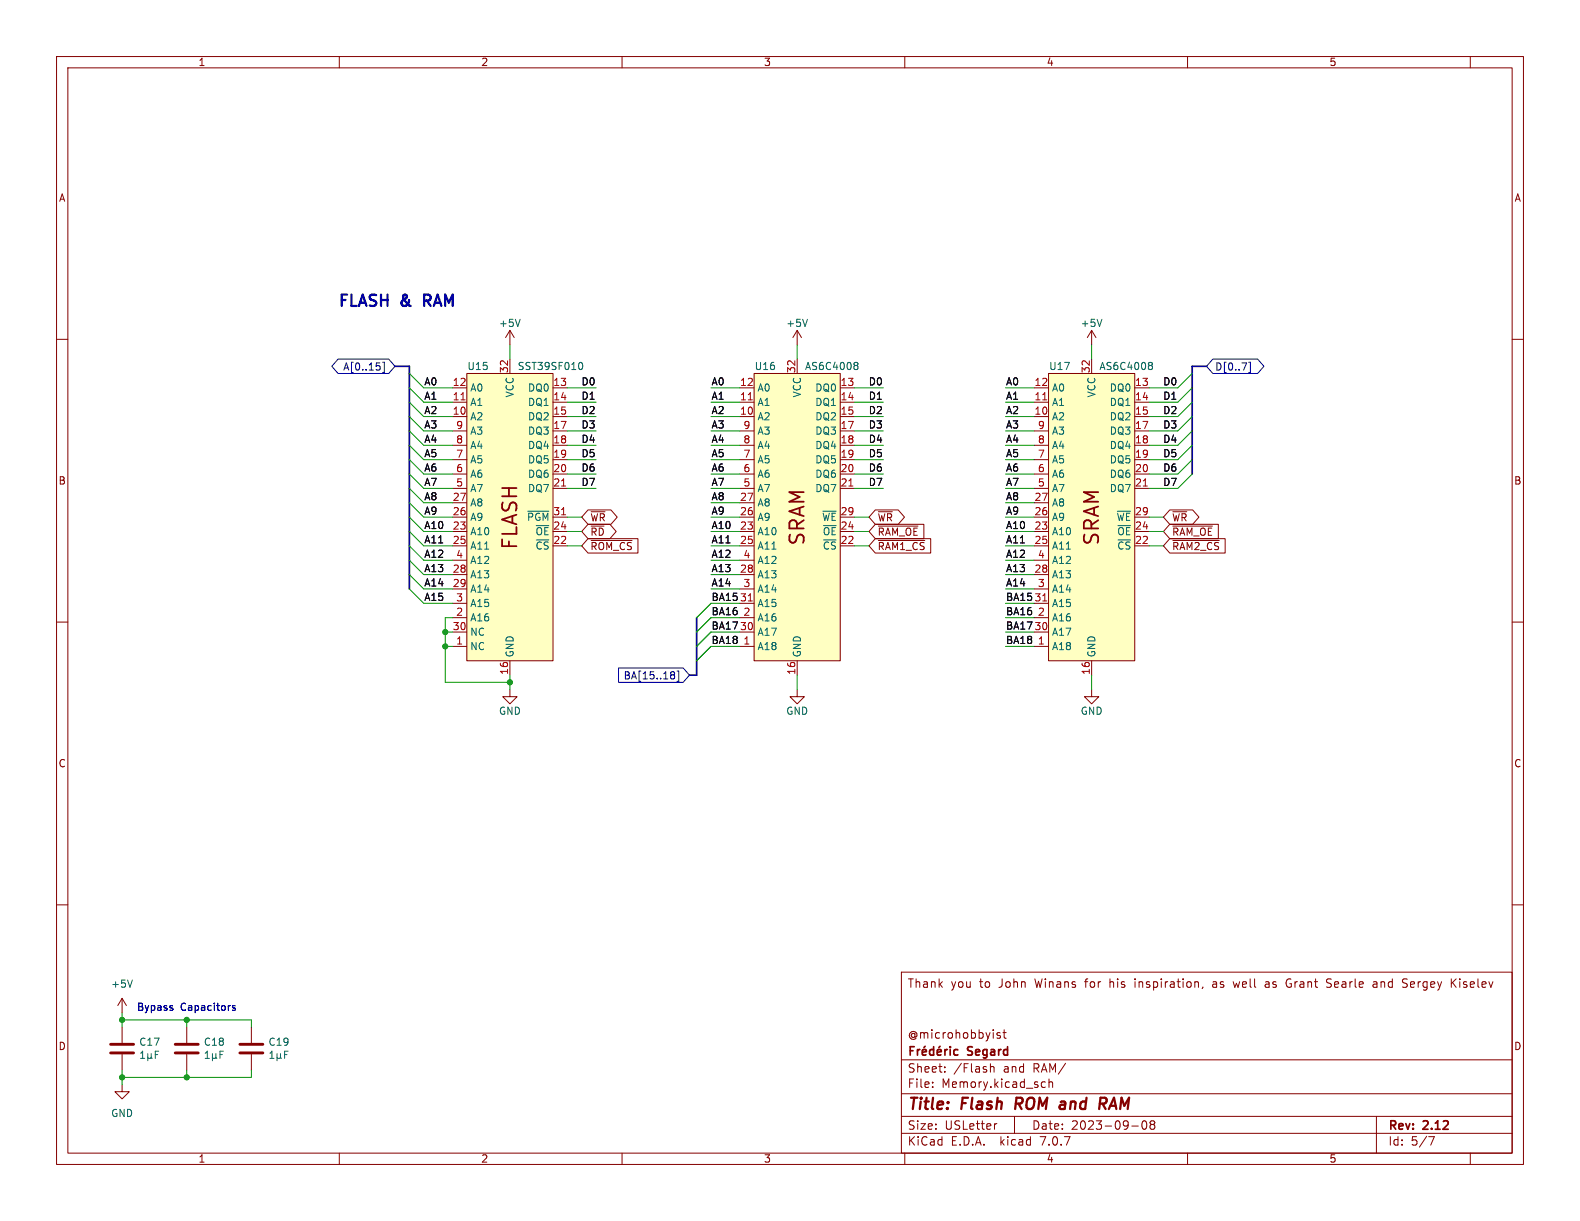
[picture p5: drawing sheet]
<svg xmlns="http://www.w3.org/2000/svg" width="279mm" height="216mm" viewBox="0 0 279 216" stroke-linecap="round" stroke-linejoin="round" font-family="sans-serif">
<g fill="none" stroke="#840000" stroke-width=".18">
<path d="M10 10h259.4v195.9h-259.4zM12 12h255.4v191.9h-255.4zM60 10v2M110 10v2M160 10v2M210 10v2M260 10v2M10 60h2M90.2 58.4v2.6M90.2 58.4l-.8 1.3M90.2 58.4l.7 1.3M141 58.4l-.8 1.3"/>
<path d="M141 58.4v2.6M141 58.4l.7 1.3M193 58.4l-.7 1.3M193 58.4v2.6M193 58.4l.8 1.3M267.4 60h2M80 73.7h2.5M80 71.1h2.5M80 68.6h2.5M80 76.2h2.5M80 78.7h2.5M82.5 66h15.3v50.8h-15.3z"/>
<path d="M90.2 63.5v2.5M97.8 73.7h2.5M97.8 71.1h2.5M97.8 68.6h2.5M97.8 76.2h2.5M97.8 78.7h2.5M130.8 73.7h2.5M130.8 71.1h2.5M130.8 68.6h2.5M130.8 76.2h2.5M130.8 78.7h2.5M133.3 66h15.3v50.8h-15.3z"/>
<path d="M141 63.5v2.5M148.6 73.7h2.5M148.6 71.1h2.5M148.6 68.6h2.5M148.6 76.2h2.5M148.6 78.7h2.5M182.9 73.7h2.5M182.9 71.1h2.5M182.9 68.6h2.5M182.9 76.2h2.5M182.9 78.7h2.5M185.4 66h15.3v50.8h-15.3z"/>
<path d="M193 63.5v2.5M200.7 73.7h2.5M200.7 71.1h2.5M200.7 68.6h2.5M200.7 76.2h2.5M200.7 78.7h2.5M80 81.3h2.5M80 83.8h2.5M80 86.4h2.5M80 96.5h2.5M80 94h2.5M80 91.4h2.5"/>
<path d="M80 88.9h2.5M80 99.1h2.5M97.8 81.3h2.5M97.8 83.8h2.5M97.8 86.4h2.5M97.8 96.5h2.5M97.8 94h2.5M97.8 91.4h2.5M104 90.2h4l1.1 1.2-1.1 1.3h-4l-1.1-1.3zM104 92.7h3.9l1.1 1.3-1.1 1.3h-3.9l-1.1-1.3zM104 95.2h8.8v2.6h-8.8l-1.1-1.3zM104.5 90.5h2.5"/>
<path d="M104.5 95.6h7.3M130.8 81.3h2.5M130.8 83.8h2.5M130.8 86.4h2.5M130.8 96.5h2.5M130.8 94h2.5M130.8 91.4h2.5M130.8 88.9h2.5M130.8 99.1h2.5M148.6 81.3h2.5M148.6 83.8h2.5M148.6 86.4h2.5"/>
<path d="M148.6 96.5h2.5M148.6 94h2.5M148.6 91.4h2.5M154.8 90.2h4l1.1 1.2-1.1 1.3h-4l-1.1-1.3zM154.8 92.7h8.6v2.6h-8.6l-1.1-1.3zM154.8 95.2h9.8v2.6h-9.8l-1.1-1.3zM155.3 90.5h2.5M155.3 93h7M155.3 95.6h8.2M182.9 81.3h2.5M182.9 83.8h2.5M182.9 86.4h2.5"/>
<path d="M182.9 96.5h2.5M182.9 94h2.5M182.9 91.4h2.5M182.9 88.9h2.5M182.9 99.1h2.5M200.7 81.3h2.5M200.7 83.8h2.5M200.7 86.4h2.5M200.7 96.5h2.5M200.7 94h2.5M200.7 91.4h2.5M206.9 90.2h4l1.1 1.2-1.1 1.3h-4l-1.2-1.3z"/>
<path d="M206.9 92.7h8.5v2.6h-8.5l-1.2-1.3zM206.9 95.2h9.8v2.6h-9.8l-1.2-1.3zM207.4 90.5h2.5M207.4 93h7M207.4 95.6h8.2M10 110h2M80 114.3h2.5M80 109.2h2.5M80 101.6h2.5M80 104.1h2.5M80 111.8h2.5M80 106.7h2.5"/>
<path d="M90.2 116.8v2.6M130.8 114.3h2.5M130.8 109.2h2.5M130.8 101.6h2.5M130.8 104.1h2.5M130.8 111.8h2.5M130.8 106.7h2.5M141 116.8v2.6M182.9 114.3h2.5M182.9 109.2h2.5M182.9 101.6h2.5M182.9 104.1h2.5"/>
<path d="M182.9 111.8h2.5M182.9 106.7h2.5M193 116.8v2.6M267.4 110h2M90.2 121.9v1.3h1.2l-1.2 1.3-1.3-1.3h1.3M141 121.9v1.3h1.2l-1.2 1.3-1.3-1.3h1.3M193 121.9v1.3h1.3l-1.3 1.3-1.2-1.3h1.2M10 160h2M267.4 160h2M21.6 176.5l-.8 1.3M21.6 176.5v2.6M21.6 176.5l.8 1.3"/>
<path d="M159.4 171.9h108v32h-108zM200.7 173.1v.1M200.7 173.6v1M212.7 174.5l-.1 .3M214.9 173.6l-.4 .1M215 174h-.4a.29 .29 0 0 0-.2 .3 .29 .29 0 0 0 .2 .3h.4M218.1 173.6l.3 1 .2-.7M223.8 173.7h.6M224.3 174h-.4a.29 .29 0 0 0-.2 .3 .29 .29 0 0 0 .2 .3h.4M227.7 174.5h.6M228.1 173.9h.3M228.1 173.1l-.4 .1"/>
<path d="M234.6 173.7l.7 .2 .1 .4-.3 .3-.5-.1M235.4 173.2l-.5-.1-.3 .1M242.9 173.7h.5l.1 .9M243.5 173.9l-.5 .1a.29 .29 0 0 0-.2 .3 .29 .29 0 0 0 .2 .3l.5-.1M248.3 173.8l.4 .1 .2 .4-.3 .3h-.4M248.3 173.1l.6 .1M256.9 173.7l.6 .9M257.5 173.1l-.9 .8M21.6 191.8v1.2h1.3l-1.3 1.3-1.3-1.3h1.3M21.6 181.6v2.8M21.6 186.4v2.8M33 181.6v2.8"/>
<path d="M33 186.4v2.8M44.4 181.6v2.8M44.4 186.4v2.8M159.4 197.4h108M159.4 193.4h108M159.4 187.4h108M164.9 192.1v.2M164.9 191.4v.1M167.1 189.4v.2M167.1 188.7v.1M175.1 188.1v1.5M175.1 188.7l.3-.1 .3 .1 .1 .9"/>
<path d="M176.3 198.7l-.3 .1M176.9 182.7l-.4-.1-.2 .2 .1 .2 .5 .2v.3h-.6M177.4 182.6h.5M177.6 182.1v1.3l.3 .2M179.4 197.4v3M184.4 191.3l.5 .1M184.9 192.2l-.5 .1M185.5 191.4l.2-.1 .4 .1v.9M185.5 190.8v1.5M200.1 199.1h1.2M202.1 198.3l.2-.1a.81 .81 0 0 1 .6 .6 .81 .81 0 0 1-.3 .8l-.2 .1a.81 .81 0 0 1-.3-1.4zM203.6 198.8l-.2-.3 .2-.3 .5 .1 .1 .2-.3 .3"/>
<path d="M203.6 198.8l-.2 .3v.3l.2 .3 .5-.1 .1-.2-.1-.4-.2-.2M203.6 198.8h.3M243.4 197.4v6.5M60 203.9v2M110 203.9v2M159.4 200.4h108M160 203.9v2M210 203.9v2M252.6 201h1l-.6 1.5M260 203.9v2"/>
</g>
<path d="M179.8 194.1l-.3 2M187.8 194.8l.5 .1M188.3 196l-.2 .1M188.4 195.2l-.7 .1M194.6 194.1l1 .1a.58 .58 0 0 1-.4 1M195 195.2l.5 .9" fill="none" stroke="#840000" stroke-width=".4"/>
<g fill="none" stroke="#840000" stroke-width=".3">
<path d="M161 185.8h.5M161.7 185.1h-.7v1.5M162.2 185.6v1M162.7 185.6h-.3l-.2 .3M163.1 186.1l.7-.2-.1-.3h-.4l-.2 .2 .1 .7h.5M163.6 185l-.2 .2M165.1 185.6h-.4l-.3 .3v.4l.1 .2h.6M165.1 185.1v1.5M165.7 186.1l.8-.2-.1-.3h-.4l-.3 .2 .1 .7h.6M166.2 185l-.2 .2M167.1 185.6v1M167.5 185.6h-.3l-.1 .3"/>
<path d="M168 185.1v.1M168 185.6v1M169.4 185.6h-.4l-.3 .3v.4l.1 .2h.6"/>
</g>
<g fill="none" stroke="#006464" stroke-width=".18">
<path d="M92 56.5l-.4 1.2M142.8 56.5l-.4 1.2M194.9 56.5l-.5 1.2M102.6 64.1a.68 .68 0 0 1 .5 .6 .68 .68 0 0 1-.5 .6M151.2 64.1h.3l.2 .2-.2 .3M151.2 64.6h.3M151.5 64.6l.2 .3v.2l-.1 .2h-.4M203.3 64.1h.3l.2 .2-.2 .3M203.3 64.6h.3M203.6 64.6l.2 .3v.2l-.1 .2h-.4M93.3 90.4h3.8M145.5 90.4h2.4"/>
<path d="M197.6 90.4h2.3M23.4 173.3l-.4 1.3M24.9 187.1h.7M24.9 186.2l.3-.3v1.2M26.1 187l.2 .1h.3l.1-.1M26.1 186.3v1.3M26.7 187l.2 .1M26.7 186.3v.7M27.5 186.5h.4M28.1 185.9h-.6v1.2M36.3 187.1h.7M36.3 186.2l.4-.3v1.2"/>
<path d="M37.6 187l.1 .1h.3l.2-.1M37.6 186.3v1.3M38.2 187l.2 .1M38.2 186.3v.7M38.9 186.5h.4M39.5 185.9h-.6v1.2M47.7 187.1h.7M47.7 186.2l.4-.3v1.2M49 187l.2 .1h.2l.2-.1M49 186.3v1.3M49.6 187l.2 .1M49.6 186.3v.7"/>
<path d="M50.3 186.5h.4M50.9 185.9h-.6v1.2"/>
</g>
<path d="M19.6 186.2h4M19.6 184.7h4M31 186.2h4.1M31 184.7h4.1M42.4 186.2h4.1M42.4 184.7h4.1" fill="none" stroke="#840000" stroke-width=".51"/>
<g fill="#ffffc2" stroke="#ffffc2" stroke-width=".18">
<path d="M185.4 66h15.3v50.8h-15.3z"/>
<path d="M82.5 66h15.3v50.8h-15.3z"/>
<path d="M133.3 66h15.3v50.8h-15.3z"/>
</g>
<path d="M81.5 70.7h.7M132.3 70.7h.7M184.4 70.7h.7M99.3 85.9h.7M99.3 91h.7M150.1 85.9h.7M202.2 85.9h.7M132.3 106.3h.7M184.4 106.3h.7" fill="none" stroke="#a90000" stroke-width=".18"/>
<path d="M59.8 63.5h8.9l1.1 1.3-1.1 1.2h-8.9l-1.1-1.2zM67.2 64.8v.5M67.7 64h.3v1.9h-.3M214.5 63.5h7.9l1.1 1.3-1.1 1.2h-7.9l-1.1-1.2zM220.8 64h.3v1.9h-.3M109.4 118.1h11.4l1.1 1.3-1.1 1.3h-11.4zM118.8 118.8h.4l.1 .2-.2 .3M118.8 119.3h.3M119.1 119.3l.2 .3v.2l-.1 .2-.4 .1M119.7 118.7h.3v1.8h-.3" fill="none" stroke="#000084" stroke-width=".18"/>
<path d="M75 53.1h.8M75.8 52.1h-.8v2" fill="none" stroke="#0000c2" stroke-width=".4"/>
<path d="M30.4 178.2l.2 .2-.2 .3M30.4 177.8l.1 .1M41.6 177.9l-.3-.1-.2 .2 .1 .2 .4 .1v.3h-.5" fill="none" stroke="#0000c2" stroke-width=".18"/>
<path d="M69.8 64.8h2.6v39.3M213.4 64.8h-2.6v19M123.2 109.2v10.2h-1.3" fill="none" stroke="#000084" stroke-width=".3"/>
<g fill="none" stroke="#009600" stroke-width=".18">
<path d="M72.4 78.7l2.5 2.6h5.1M72.4 71.1l2.5 2.6h5.1M72.4 76.2l2.5 2.5h5.1M72.4 66l2.5 2.6h5.1M72.4 68.6l2.5 2.5h5.1M72.4 73.7l2.5 2.5h5.1M90.2 61v2.5M100.3 73.7h5.1M100.3 78.7h5.1M100.3 68.6h5.1M100.3 71.1h5.1M100.3 76.2h5.1"/>
<path d="M125.7 73.7h5.1M125.7 78.7h5.1M125.7 68.6h5.1M125.7 71.1h5.1M125.7 76.2h5.1M141 61v2.5M151.1 73.7h5.1M151.1 78.7h5.1M151.1 68.6h5.1M151.1 71.1h5.1M151.1 76.2h5.1M177.8 73.7h5.1"/>
<path d="M177.8 78.7h5.1M177.8 68.6h5.1M177.8 71.1h5.1M177.8 76.2h5.1M193 61v2.5M210.8 78.7l-2.5 2.6h-5.1M210.8 71.1l-2.5 2.6h-5.1M210.8 76.2l-2.5 2.5h-5.1M210.8 66l-2.5 2.6h-5.1M210.8 68.6l-2.5 2.5h-5.1M210.8 73.7l-2.5 2.5h-5.1M72.4 91.4l2.5 2.6h5.1"/>
<path d="M72.4 96.5l2.5 2.6h5.1M72.4 99.1l2.5 2.5h5.1M72.4 81.3l2.5 2.5h5.1M72.4 94l2.5 2.5h5.1M72.4 83.8l2.5 2.6h5.1M72.4 86.4l2.5 2.5h5.1M72.4 88.9l2.5 2.5h5.1M100.3 94h2.6M100.3 83.8h5.1M100.3 96.5h2.6M100.3 81.3h5.1M100.3 86.4h5.1"/>
<path d="M100.3 91.4h2.6M125.7 94h5.1M125.7 99.1h5.1M125.7 83.8h5.1M125.7 96.5h5.1M125.7 81.3h5.1M125.7 86.4h5.1M125.7 88.9h5.1M125.7 91.4h5.1M151.1 94h2.6M151.1 83.8h5.1M151.1 96.5h2.6"/>
<path d="M151.1 81.3h5.1M151.1 86.4h5.1M151.1 91.4h2.6M177.8 94h5.1M177.8 99.1h5.1M177.8 83.8h5.1M177.8 96.5h5.1M177.8 81.3h5.1M177.8 86.4h5.1M177.8 88.9h5.1M177.8 91.4h5.1M203.2 94h2.5"/>
<path d="M203.2 96.5h2.5M203.2 91.4h2.5M210.8 81.3l-2.5 2.5h-5.1M210.8 83.8l-2.5 2.6h-5.1M72.4 104.1l2.5 2.6h5.1M72.4 101.6l2.5 2.5h5.1M78.7 111.8h1.3M78.7 114.3h1.3M80 109.2h-1.3v11.5h11.5M90.2 119.4v2.5M125.7 101.6h5.1M125.7 104.1h5.1"/>
<path d="M130.8 109.2h-5.1l-2.5 2.6M130.8 111.8h-5.1l-2.5 2.5M130.8 106.7h-5.1l-2.5 2.5M130.8 114.3h-5.1l-2.5 2.5M141 119.4v2.5M177.8 101.6h5.1M177.8 109.2h5.1M177.8 111.8h5.1M177.8 106.7h5.1M177.8 104.1h5.1M177.8 114.3h5.1M193 119.4v2.5"/>
<path d="M21.6 179.1v2.5M21.6 180.3h22.8v1.3M21.6 189.2v2.6M33 180.3v1.3M33 189.2v1.3M44.4 189.2v1.3h-22.8"/>
</g>
<g fill="#009600" stroke="#009600" stroke-width=".18">
<circle cx="78.7" cy="111.8" r=".46"/>
<circle cx="78.7" cy="114.3" r=".46"/>
<circle cx="33" cy="180.3" r=".46"/>
<circle cx="90.2" cy="120.7" r=".46"/>
<circle cx="33" cy="190.5" r=".46"/>
<circle cx="21.6" cy="180.3" r=".46"/>
<circle cx="21.6" cy="190.5" r=".46"/>
</g>
<g font-size="3.5" fill="#840000">
<text x="91.9" y="97.4" transform="rotate(-90 91.9 97.4)">FLASH</text>
<text x="142.7" y="96.7" transform="rotate(-90 142.7 96.7)">SRAM</text>
<text x="194.8" y="96.7" transform="rotate(-90 194.8 96.7)">SRAM</text>
</g>
<g font-size="2.8" fill="#0000c2">
<text x="59.7" y="54.4">FLASH</text>
<text x="71.1" y="54.4">&amp;</text>
<text x="75.9" y="54.4">RAM</text>
</g>
<g font-size="2.8" fill="#840000">
<text x="160.4" y="196.8">Title:</text>
<text x="170.1" y="196.8">Flash</text>
<text x="180.4" y="196.8">ROM</text>
<text x="189.1" y="196.8">and</text>
<text x="196.8" y="196.8">RAM</text>
</g>
<g font-size="2.1" fill="#840000">
<text x="160.4" y="174.9">Thank</text>
<text x="168.1" y="174.9">you</text>
<text x="173.3" y="174.9">to</text>
<text x="176.8" y="174.9">John</text>
<text x="183.3" y="174.9">Winans</text>
<text x="192.3" y="174.9">for</text>
<text x="196.8" y="174.9">his</text>
<text x="201.4" y="174.9">inspiration,</text>
<text x="215.3" y="174.9">as</text>
<text x="219.2" y="174.9">well</text>
<text x="224.9" y="174.9">as</text>
<text x="228.8" y="174.9">Grant</text>
<text x="236.1" y="174.9">Searle</text>
<text x="244.4" y="174.9">and</text>
<text x="249.8" y="174.9">Sergey</text>
<text x="258.5" y="174.9">Kiselev</text>
<text x="160.4" y="183.9">@microhobbyist</text>
<text x="160.4" y="189.9">Sheet:</text>
<text x="168.6" y="189.9">/Flash</text>
<text x="171.2" y="187.1">Segard</text>
<text x="177.5" y="189.9">and</text>
<text x="182.9" y="189.9">RAM/</text>
<text x="160.4" y="192.6">File:</text>
<text x="166.5" y="192.6">Memory.kicad_sch</text>
<text x="160.4" y="202.8">KiCad</text>
<text x="160.4" y="200">Size:</text>
<text x="167.1" y="200">USLetter</text>
<text x="168.1" y="202.8">E.D.A.</text>
<text x="177" y="202.8">kicad</text>
<text x="182.4" y="200">Date:</text>
<text x="184.2" y="202.8">7.0.7</text>
<text x="189.4" y="200">2023-09-08</text>
<text x="245.4" y="200.2">Rev:</text>
<text x="245.4" y="202.8">Id:</text>
<text x="249.5" y="202.8">5/7</text>
<text x="251.8" y="200.2">2.12</text>
</g>
<g font-size="1.8" fill="#840000">
<text x="35" y="11.9">1</text>
<text x="85" y="11.9">2</text>
<text x="135" y="11.9">3</text>
<text x="185" y="11.9">4</text>
<text x="235" y="11.9">5</text>
<text x="10.3" y="35.9">A</text>
<text x="267.7" y="35.9">A</text>
<text x="10.3" y="85.9">B</text>
<text x="267.7" y="85.9">B</text>
<text x="104.3" y="92.4">~{WR}</text>
<text x="104.3" y="94.9">~{RD}</text>
<text x="155.1" y="92.4">~{WR}</text>
<text x="155.1" y="94.9">~{RAM_OE}</text>
<text x="207.2" y="92.4">~{WR}</text>
<text x="207.2" y="94.9">~{RAM_OE}</text>
<text x="104.3" y="97.5">~{ROM_CS}</text>
<text x="155.1" y="97.5">~{RAM1_CS}</text>
<text x="207.2" y="97.5">~{RAM2_CS}</text>
<text x="10.3" y="135.9">C</text>
<text x="267.7" y="135.9">C</text>
<text x="10.3" y="185.9">D</text>
<text x="267.7" y="185.9">D</text>
<text x="35" y="205.8">1</text>
<text x="85" y="205.8">2</text>
<text x="135" y="205.8">3</text>
<text x="185" y="205.8">4</text>
<text x="235" y="205.8">5</text>
</g>
<g font-size="1.8" fill="#006464">
<text x="88.1" y="58">+5V</text>
<text x="138.9" y="58">+5V</text>
<text x="191" y="58">+5V</text>
<text x="82.6" y="65.6">U15</text>
<text x="91.4" y="65.6">SST39SF010</text>
<text x="133.4" y="65.6">U16</text>
<text x="142.2" y="65.6">AS6C4008</text>
<text x="185.4" y="65.6">U17</text>
<text x="194.3" y="65.6">AS6C4008</text>
<text x="83.1" y="72">A1</text>
<text x="83.1" y="69.4">A0</text>
<text x="91" y="70.4" transform="rotate(-90 91 70.4)">VCC</text>
<text x="93.3" y="69.4">DQ0</text>
<text x="93.3" y="72">DQ1</text>
<text x="133.9" y="72">A1</text>
<text x="133.9" y="69.4">A0</text>
<text x="141.8" y="70.4" transform="rotate(-90 141.8 70.4)">VCC</text>
<text x="144.1" y="69.4">DQ0</text>
<text x="144.1" y="72">DQ1</text>
<text x="185.9" y="72">A1</text>
<text x="185.9" y="69.4">A0</text>
<text x="193.9" y="70.4" transform="rotate(-90 193.9 70.4)">VCC</text>
<text x="196.1" y="69.4">DQ0</text>
<text x="196.1" y="72">DQ1</text>
<text x="83.1" y="74.5">A2</text>
<text x="83.1" y="77.1">A3</text>
<text x="93.3" y="74.5">DQ2</text>
<text x="93.3" y="77.1">DQ3</text>
<text x="133.9" y="74.5">A2</text>
<text x="133.9" y="77.1">A3</text>
<text x="144.1" y="74.5">DQ2</text>
<text x="144.1" y="77.1">DQ3</text>
<text x="185.9" y="74.5">A2</text>
<text x="185.9" y="77.1">A3</text>
<text x="196.1" y="74.5">DQ2</text>
<text x="196.1" y="77.1">DQ3</text>
<text x="83.1" y="82.1">A5</text>
<text x="83.1" y="79.6">A4</text>
<text x="93.3" y="79.6">DQ4</text>
<text x="93.3" y="82.1">DQ5</text>
<text x="133.9" y="82.1">A5</text>
<text x="133.9" y="79.6">A4</text>
<text x="144.1" y="79.6">DQ4</text>
<text x="144.1" y="82.1">DQ5</text>
<text x="185.9" y="82.1">A5</text>
<text x="185.9" y="79.6">A4</text>
<text x="196.1" y="79.6">DQ4</text>
<text x="196.1" y="82.1">DQ5</text>
<text x="83.1" y="89.8">A8</text>
<text x="83.1" y="87.2">A7</text>
<text x="83.1" y="84.7">A6</text>
<text x="93.3" y="84.7">DQ6</text>
<text x="93.3" y="87.2">DQ7</text>
<text x="133.9" y="89.8">A8</text>
<text x="133.9" y="87.2">A7</text>
<text x="133.9" y="84.7">A6</text>
<text x="144.1" y="84.7">DQ6</text>
<text x="144.1" y="87.2">DQ7</text>
<text x="185.9" y="89.8">A8</text>
<text x="185.9" y="87.2">A7</text>
<text x="185.9" y="84.7">A6</text>
<text x="196.1" y="84.7">DQ6</text>
<text x="196.1" y="87.2">DQ7</text>
<text x="83.1" y="94.8">A10</text>
<text x="83.1" y="92.3">A9</text>
<text x="93.1" y="92.3">~{PGM}</text>
<text x="94.6" y="94.8">~{OE}</text>
<text x="133.9" y="94.8">A10</text>
<text x="133.9" y="92.3">A9</text>
<text x="145.3" y="92.3">~{WE}</text>
<text x="145.4" y="94.8">~{OE}</text>
<text x="185.9" y="94.8">A10</text>
<text x="185.9" y="92.3">A9</text>
<text x="197.3" y="92.3">~{WE}</text>
<text x="197.5" y="94.8">~{OE}</text>
<text x="83.1" y="97.4">A11</text>
<text x="83.1" y="99.9">A12</text>
<text x="94.6" y="97.4">~{CS}</text>
<text x="133.9" y="97.4">A11</text>
<text x="133.9" y="99.9">A12</text>
<text x="145.4" y="97.4">~{CS}</text>
<text x="185.9" y="97.4">A11</text>
<text x="185.9" y="99.9">A12</text>
<text x="197.5" y="97.4">~{CS}</text>
<text x="83.1" y="102.5">A13</text>
<text x="83.1" y="105">A14</text>
<text x="83.1" y="107.5">A15</text>
<text x="133.9" y="102.5">A13</text>
<text x="133.9" y="105">A14</text>
<text x="133.9" y="107.5">A15</text>
<text x="185.9" y="102.5">A13</text>
<text x="185.9" y="105">A14</text>
<text x="185.9" y="107.5">A15</text>
<text x="83.1" y="110.1">A16</text>
<text x="83.1" y="112.6">NC</text>
<text x="133.9" y="110.1">A16</text>
<text x="133.9" y="112.6">A17</text>
<text x="185.9" y="110.1">A16</text>
<text x="185.9" y="112.6">A17</text>
<text x="83.1" y="115.2">NC</text>
<text x="91" y="116.3" transform="rotate(-90 91 116.3)">GND</text>
<text x="133.9" y="115.2">A18</text>
<text x="141.8" y="116.3" transform="rotate(-90 141.8 116.3)">GND</text>
<text x="185.9" y="115.2">A18</text>
<text x="193.9" y="116.3" transform="rotate(-90 193.9 116.3)">GND</text>
<text x="88.1" y="126.6">GND</text>
<text x="138.9" y="126.6">GND</text>
<text x="191" y="126.6">GND</text>
<text x="19.6" y="174.9">+5V</text>
<text x="24.5" y="185.1">C17</text>
<text x="36" y="185.1">C18</text>
<text x="47.4" y="185.1">C19</text>
<text x="19.6" y="197.7">GND</text>
</g>
<g font-size="1.8" fill="#000084">
<text x="60.6" y="65.7">A[0..15]</text>
<text x="214.8" y="65.7">D[0..7]</text>
<text x="110.2" y="120.3">BA[15..18]</text>
</g>
<g font-size="1.8" fill="#0f0f0f">
<text x="74.9" y="70.8">A1</text>
<text x="74.9" y="68.2">A0</text>
<text x="102.7" y="68.2">D0</text>
<text x="102.7" y="70.8">D1</text>
<text x="125.7" y="70.8">A1</text>
<text x="125.7" y="68.2">A0</text>
<text x="153.5" y="70.8">D1</text>
<text x="153.5" y="68.2">D0</text>
<text x="177.8" y="68.2">A0</text>
<text x="177.8" y="70.8">A1</text>
<text x="205.6" y="70.8">D1</text>
<text x="205.6" y="68.2">D0</text>
<text x="74.9" y="73.3">A2</text>
<text x="74.9" y="75.9">A3</text>
<text x="102.7" y="73.3">D2</text>
<text x="102.7" y="75.9">D3</text>
<text x="125.7" y="75.9">A3</text>
<text x="125.7" y="73.3">A2</text>
<text x="153.5" y="75.9">D3</text>
<text x="153.5" y="73.3">D2</text>
<text x="177.8" y="73.3">A2</text>
<text x="177.8" y="75.9">A3</text>
<text x="205.6" y="73.3">D2</text>
<text x="205.6" y="75.9">D3</text>
<text x="74.9" y="80.9">A5</text>
<text x="74.9" y="83.5">A6</text>
<text x="74.9" y="78.4">A4</text>
<text x="102.7" y="83.5">D6</text>
<text x="102.7" y="80.9">D5</text>
<text x="102.7" y="78.4">D4</text>
<text x="125.7" y="83.5">A6</text>
<text x="125.7" y="80.9">A5</text>
<text x="125.7" y="78.4">A4</text>
<text x="153.5" y="78.4">D4</text>
<text x="153.5" y="80.9">D5</text>
<text x="153.5" y="83.5">D6</text>
<text x="177.8" y="78.4">A4</text>
<text x="177.8" y="83.5">A6</text>
<text x="177.8" y="80.9">A5</text>
<text x="205.6" y="78.4">D4</text>
<text x="205.6" y="83.5">D6</text>
<text x="205.6" y="80.9">D5</text>
<text x="74.9" y="86">A7</text>
<text x="74.9" y="88.6">A8</text>
<text x="102.7" y="86">D7</text>
<text x="125.7" y="86">A7</text>
<text x="125.7" y="88.6">A8</text>
<text x="153.5" y="86">D7</text>
<text x="177.8" y="88.6">A8</text>
<text x="177.8" y="86">A7</text>
<text x="205.6" y="86">D7</text>
<text x="74.9" y="93.6">A10</text>
<text x="74.9" y="91.1">A9</text>
<text x="125.7" y="91.1">A9</text>
<text x="125.7" y="93.6">A10</text>
<text x="177.8" y="91.1">A9</text>
<text x="177.8" y="93.6">A10</text>
<text x="74.9" y="101.3">A13</text>
<text x="74.9" y="96.2">A11</text>
<text x="74.9" y="98.7">A12</text>
<text x="125.7" y="96.2">A11</text>
<text x="125.7" y="98.7">A12</text>
<text x="125.7" y="101.3">A13</text>
<text x="177.8" y="101.3">A13</text>
<text x="177.8" y="96.2">A11</text>
<text x="177.8" y="98.7">A12</text>
<text x="74.9" y="103.8">A14</text>
<text x="74.9" y="106.3">A15</text>
<text x="125.7" y="106.3">BA15</text>
<text x="125.7" y="103.8">A14</text>
<text x="130.8" y="106.4">31</text>
<text x="177.8" y="103.8">A14</text>
<text x="177.8" y="106.3">BA15</text>
<text x="182.8" y="106.4">31</text>
<text x="125.7" y="111.4">BA17</text>
<text x="125.7" y="114">BA18</text>
<text x="125.7" y="108.9">BA16</text>
<text x="177.8" y="114">BA18</text>
<text x="177.8" y="111.4">BA17</text>
<text x="177.8" y="108.9">BA16</text>
</g>
<g font-size="1.8" fill="#a90000">
<text x="80" y="70.9">11</text>
<text x="80" y="68.3">12</text>
<text x="89.9" y="66.1" transform="rotate(-90 89.9 66.1)">32</text>
<text x="97.7" y="68.3">13</text>
<text x="97.7" y="70.9">14</text>
<text x="130.8" y="70.9">11</text>
<text x="130.8" y="68.3">12</text>
<text x="140.7" y="66.1" transform="rotate(-90 140.7 66.1)">32</text>
<text x="148.5" y="68.3">13</text>
<text x="148.5" y="70.9">14</text>
<text x="182.8" y="70.9">11</text>
<text x="182.8" y="68.3">12</text>
<text x="192.8" y="66.1" transform="rotate(-90 192.8 66.1)">32</text>
<text x="200.6" y="68.3">13</text>
<text x="200.6" y="70.9">14</text>
<text x="80" y="73.4">10</text>
<text x="80.6" y="75.9">9</text>
<text x="97.7" y="73.4">15</text>
<text x="97.7" y="75.9">17</text>
<text x="130.8" y="73.4">10</text>
<text x="131.4" y="75.9">9</text>
<text x="148.5" y="73.4">15</text>
<text x="148.5" y="75.9">17</text>
<text x="182.8" y="73.4">10</text>
<text x="183.4" y="75.9">9</text>
<text x="200.6" y="73.4">15</text>
<text x="200.6" y="75.9">17</text>
<text x="80.6" y="83.6">6</text>
<text x="80.6" y="81">7</text>
<text x="80.6" y="78.5">8</text>
<text x="97.7" y="78.5">18</text>
<text x="97.7" y="81">19</text>
<text x="97.7" y="83.6">20</text>
<text x="131.4" y="83.6">6</text>
<text x="131.4" y="81">7</text>
<text x="131.4" y="78.5">8</text>
<text x="148.5" y="78.5">18</text>
<text x="148.5" y="81">19</text>
<text x="148.5" y="83.6">20</text>
<text x="183.4" y="83.6">6</text>
<text x="183.4" y="81">7</text>
<text x="183.4" y="78.5">8</text>
<text x="200.6" y="78.5">18</text>
<text x="200.6" y="81">19</text>
<text x="200.6" y="83.6">20</text>
<text x="80" y="88.6">27</text>
<text x="80.6" y="86.1">5</text>
<text x="97.7" y="86.1">21</text>
<text x="130.8" y="88.6">27</text>
<text x="131.4" y="86.1">5</text>
<text x="148.5" y="86.1">21</text>
<text x="182.8" y="88.6">27</text>
<text x="183.4" y="86.1">5</text>
<text x="200.6" y="86.1">21</text>
<text x="80" y="93.7">23</text>
<text x="80" y="91.2">26</text>
<text x="97.7" y="93.7">24</text>
<text x="97.7" y="91.2">31</text>
<text x="130.8" y="93.7">23</text>
<text x="130.8" y="91.2">26</text>
<text x="148.5" y="93.7">24</text>
<text x="148.5" y="91.2">29</text>
<text x="182.8" y="93.7">23</text>
<text x="182.8" y="91.2">26</text>
<text x="200.6" y="93.7">24</text>
<text x="200.6" y="91.2">29</text>
<text x="80" y="96.3">25</text>
<text x="80" y="101.3">28</text>
<text x="80.6" y="98.8">4</text>
<text x="97.7" y="96.3">22</text>
<text x="130.8" y="96.3">25</text>
<text x="130.8" y="101.3">28</text>
<text x="131.4" y="98.8">4</text>
<text x="148.5" y="96.3">22</text>
<text x="182.8" y="96.3">25</text>
<text x="182.8" y="101.3">28</text>
<text x="183.4" y="98.8">4</text>
<text x="200.6" y="96.3">22</text>
<text x="80" y="103.9">29</text>
<text x="80.6" y="106.4">3</text>
<text x="131.4" y="103.9">3</text>
<text x="183.4" y="103.9">3</text>
<text x="80" y="111.5">30</text>
<text x="80.6" y="109">2</text>
<text x="130.8" y="111.5">30</text>
<text x="131.4" y="109">2</text>
<text x="182.8" y="111.5">30</text>
<text x="183.4" y="109">2</text>
<text x="80.6" y="114">1</text>
<text x="89.9" y="119.4" transform="rotate(-90 89.9 119.4)">16</text>
<text x="131.4" y="114">1</text>
<text x="140.7" y="119.4" transform="rotate(-90 140.7 119.4)">16</text>
<text x="183.4" y="114">1</text>
<text x="192.8" y="119.4" transform="rotate(-90 192.8 119.4)">16</text>
</g>
<g font-size="1.8" fill="#0000c2">
<text x="24.1" y="178.8">Bypass</text>
<text x="31.9" y="178.8">Capacitors</text>
</g>
</svg>
